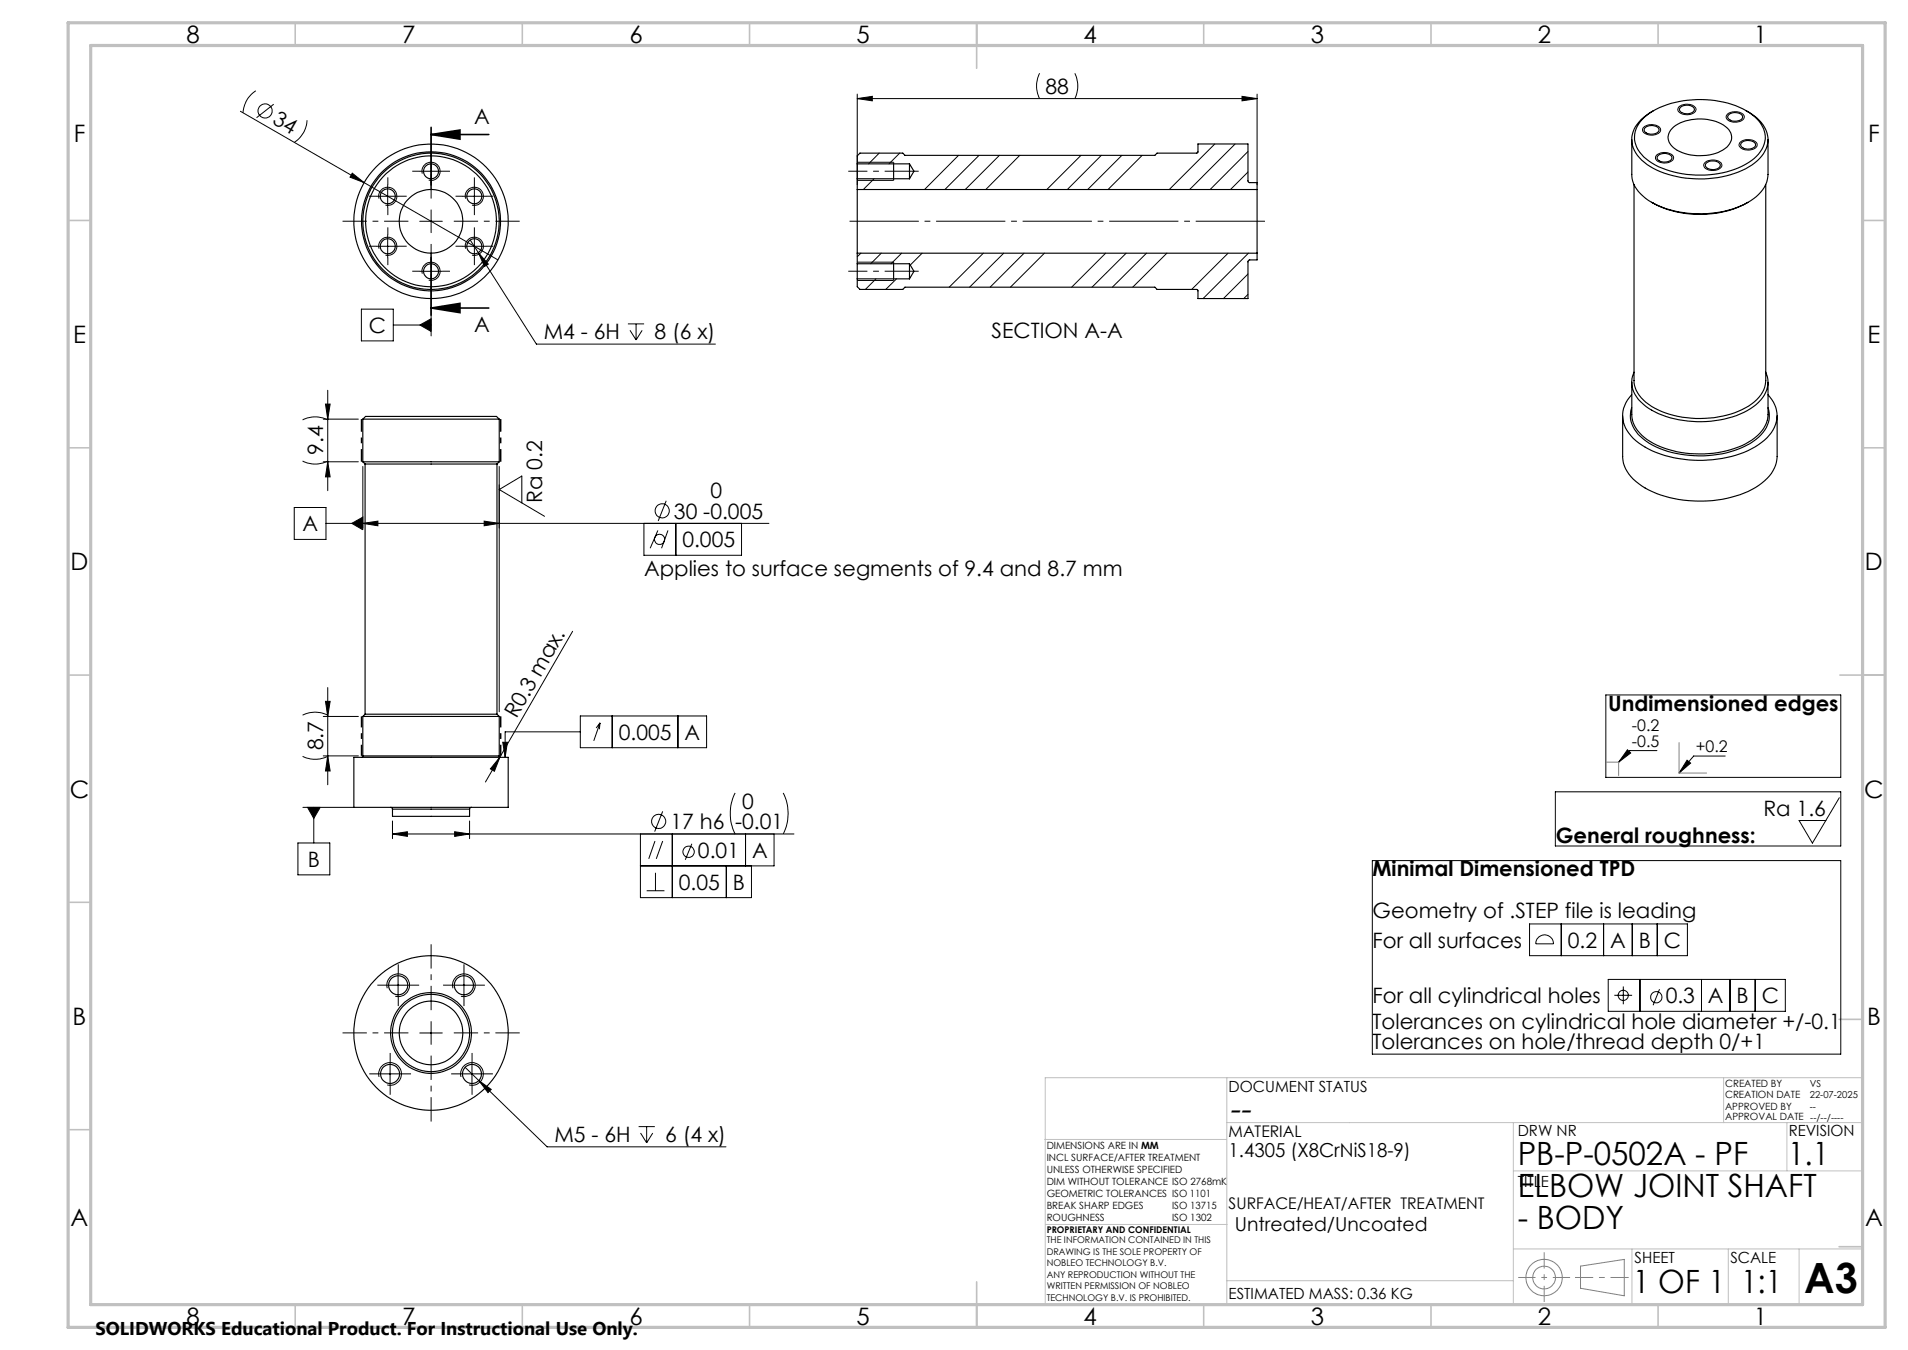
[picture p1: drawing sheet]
<svg xmlns="http://www.w3.org/2000/svg" width="420mm" height="297mm" viewBox="0 0 420 297" stroke-linecap="round" stroke-linejoin="round" font-family="sans-serif">
<g fill="none" stroke="#000" stroke-width=".22">
<path d="M56.3 20a6.1 6.1 0 0 0-2.8 4.8M228.8 16.1a6.1 6.1 0 0 0 0 5.6M236.6 16.1a6.4 6.4 0 0 1 0 5.6M52.9 24.5l27.3 15.7M60.3 22.9l-3.8 3M67.6 26.5a6.1 6.1 0 0 1-2.8 4.8M77.5 38.1l2.7 2.1-3.2-1.2zM92.4 37.7h5M93 38.2a2 2 0 0 1 1.7-2.5 2 2 0 0 1 2.2 2.2 2 2 0 0 1-2.5 1.7M94.9 35.2v5M188.7 21.7l3.3-.5v1zM188.7 35.7h8"/>
<path d="M188.7 39.7h8M188.7 20.7v20M188.7 21.7h88M192.4 39.3l-2.4 2.4M193.5 33.7l-2.3 2.4M198 33.7l-2.3 2.4M211 34.2l-7.5 7.5M215.5 34.2l-7.5 7.5M220 34.2l-7.5 7.5M224.5 34.2l-7.5 7.5M237.9 34.2l-7.5 7.5M242.4 34.2l-7.5 7.5"/>
<path d="M246.9 34.2l-7.5 7.5M251.4 34.2l-7.5 7.5M267.4 31.7l-10 10M271.9 31.7l-10 10M273.4 21.2l3.3 .5-3.3 .5zM274.7 33.3l-8.3 8.4M274.7 37.8l-3.8 3.9M276.7 20.7v20M361.8 28a2.64 2.64 0 0 1 3.7 .4 1.52 1.52 0 0 1-1.9 1.3 1.69 1.69 0 0 1-2-1.3zM364.7 34.1a2.69 2.69 0 0 1 3.7 .4 1.65 1.65 0 0 1-2.1 1.4l-.3-.1a1.34 1.34 0 0 1-1.5-1.3zM369.6 23.5a2.69 2.69 0 0 1 3.7 .4 1.61 1.61 0 0 1-2.1 1.3 1.53 1.53 0 0 1-1.8-1.2zM375.4 35.7a2.6 2.6 0 0 1 3.6 .5 1.42 1.42 0 0 1-1.7 1.3 1.9 1.9 0 0 1-2.3-1.2z"/>
<path d="M380.3 25a2.78 2.78 0 0 1 3.6 .4 1.27 1.27 0 0 1-1.5 1.4 1.88 1.88 0 0 1-2.4-1.1zM383 31.4a2.69 2.69 0 0 1 3.8 .2v.2a1.35 1.35 0 0 1-1.5 1.2 1.93 1.93 0 0 1-2.5-1.2zM80.2 40.2l29.4 17M82.9 54.2h4.9M82.9 43.2h4.9M83.4 54.7a2 2 0 0 1 1.8-2.5 2 2 0 0 1 2.2 2.2 2 2 0 0 1-2.6 1.7M83.4 43.7a2 2 0 0 1 1.8-2.5 2 2 0 0 1 2.2 2.2 2 2 0 0 1-2.6 1.7M85.3 40.7v5M85.3 51.7v5M92.4 48.7h5M92.4 59.7h5M94.9 46.2v5"/>
<path d="M94.9 57.2v5M101.9 54.2h5M101.9 43.2h5M102.5 54.7a2 2 0 0 1 1.7-2.5 2 2 0 0 1 2.2 2.2 2 2 0 0 1-2.5 1.7M102.5 43.7a2 2 0 0 1 1.7-2.5 2 2 0 0 1 2.2 2.2 2 2 0 0 1-2.5 1.7M103.5 52.8l1.8 2.8M104.4 40.7v5M104.4 51.7v5M105.3 55.6l2.2 2.5-.9 .5zM105.3 55.6l12.8 20.1h39.4M188.7 57.7h8M189.5 55.7l-.8 .8"/>
<path d="M194 55.7l-2.3 2.3M198.5 55.7l-2.4 2.3M203 55.7l-2.6 2.6M216.5 55.7l-7.5 7.5M220.9 55.7l-7.5 7.5M225.4 55.7l-7.5 7.5M229.9 55.7l-7.5 7.5M243.4 55.7l-7.5 7.5M247.9 55.7l-7.5 7.5M252.4 55.7l-7.5 7.5M256.9 55.7l-7.6 7.5M270.3 55.7l-8 8"/>
<path d="M274.8 55.7l-10 10M79.6 68h7v7h-7zM86.6 71.5h8.3M92.4 71.5l2.5-1.4v2.8zM93 60.2a2 2 0 0 1 1.7-2.5 2 2 0 0 1 2.2 2.2 2 2 0 0 1-2.5 1.7M94.9 68.2v5.7M138.2 71.3h3.6M138.7 72.7l1.3 2.1M140 71.3v3.5M141.4 72.7l-1.4 2.1M188.7 61.7h8M192.8 61.3l-2.3 2.4"/>
<path d="M197.3 61.3l-2.3 2.4M274.7 60.3l-5.4 5.4M274.7 64.8l-.9 .9M66.6 92.4a6.1 6.1 0 0 1 5.5 0M71.2 92.2h7.7M71.6 88.9h1.1l-.6 3.3zM72.1 85.9v22M64.8 111.7h7v7h-7zM66.6 101.4a6.1 6.1 0 0 0 5.5 0M71.2 101.6h7.7M71.8 115.1h97.5M72.1 101.6l.6 3.3h-1.1z"/>
<path d="M77.4 115.1l2.5-1.3v2.8zM79.9 115.1l3.3-.5v1.1zM79.9 102.6v13.6M106.6 114.6l3.3 .5-3.3 .6zM109.9 102.6v54M114.9 110.6v-5.9l-5 3 10 5.9M141.7 115.1v7.1h21.5v-7.1M144.8 116.7l-1.7 3.9M146.6 110.2l-1.7 4.4M147 116.7l-1.4 3.9M148.8 115.1v7.1M126 138.9l-16 27.7"/>
<path d="M66.6 157.3a6.1 6.1 0 0 1 5.5 0M71.2 157.6h7.7M71.6 154.3h1.1l-.6 3.3zM72.1 151.3v21.3M127.7 157.5h27.8v7h-27.8zM132.1 159l-.9 1.2M132.1 159l-.2 1.4M132.1 159l-1.4 4M134.8 157.5v7M149.2 157.5v7M353.5 152.9h51.7v18.1h-51.7zM66.6 166.4a6.4 6.4 0 0 0 5.5 0"/>
<path d="M66.7 177.6h11.2M67.7 177.6h2.8l-1.4 2.5zM69.1 177.6v7.9M71.2 166.3h7.7M72.1 166.3l.6 3.3h-1.1zM110 166.6l-1.2 3.1-.9-.5zM110 166.6l-3.1 5.4M110.7 163.3h1l-.5 3.3zM127.7 161h-16.5v5.6M145.9 178.5l-1.8 4.4M161.8 174.4a10.2 10.2 0 0 0 0 9.1M172.4 174.4a9.9 9.9 0 0 1 0 9.1"/>
<path d="M342.4 174.2h62.8v11.9h-62.8zM358.2 165l.8 .7-2.7 2zM364.7 165.1h-5.9l-2.5 2.6M371.4 167.2l.7 .7-2.5 2.2zM379.8 166.3h-7l-3.2 3.8M404.9 175.5l-5.9 10-3-5h5.9M65.6 185.5h7v7h-7zM86.4 183.5l3.3-.5v1zM86.4 183.5h88.4M86.4 180.6v3.9M100.1 183l3.3 .5-3.3 .5zM103.4 180.6v3.9"/>
<path d="M141 183.5v14h24.4v-7M142.3 196h4M144.2 185l-1.4 3.9M144.3 192v4M145.9 185l-1.4 3.9M148 183.5v14M152.3 185.6l-1.5 3.6M159.9 190.5v7M164.1 183.5v7M170.4 183.5v7h-29.4M302.1 189.3h103.1v42.6h-103.1zM85.2 216.7h4.9"/>
<path d="M85.2 217.4a2.51 2.51 0 0 1 2.2-3.1 2.51 2.51 0 0 1 2.8 2.7 2.51 2.51 0 0 1-3.2 2.2M87.6 214.2v5M99.6 216.7h5M99.7 217.4a2.51 2.51 0 0 1 2.2-3.1 2.51 2.51 0 0 1 2.7 2.7 2.51 2.51 0 0 1-3.1 2.2M102.1 214.2v5M336.7 203.3h34.7v7h-34.7zM338.7 206.2a1.99 1.99 0 0 1 2.1-.3 1.99 1.99 0 0 1 1.2 1.7h-3.9a1.92 1.92 0 0 1 .6-1.4zM343.7 203.3v7M353 203.3v7M354 215.5h39v7h-39zM355.4 219h3.9M357.3 217v3.9"/>
<path d="M359.3 203.3v7M361 215.5v7M364.8 203.3v7M365.3 217.6l-1.4 3.6M374.5 215.5v7M380.8 215.5v7M386.4 215.5v7M83.4 236.3h5M83.4 236.9a2.51 2.51 0 0 1 2.2-3.1 2.51 2.51 0 0 1 2.8 2.6 2.51 2.51 0 0 1-3.2 2.3M85.9 233.8v5M92.4 227.3h5M94.9 224.8v5"/>
<path d="M101.4 236.3h5M101.5 236.9a2.5 2.5 0 0 1 2.2-3.1 2.5 2.5 0 0 1 2.7 2.7 2.5 2.5 0 0 1-3.1 2.2M102.4 234.8l18 17.5h39.4M103.9 233.8v5M105.4 237.7l2.7 2-.7 .7zM140.6 247.9h3.5M141 249.3l1.3 2.1M142.3 247.9v3.5M143.7 249.3l-1.4 2.1"/>
<circle cx="58.3" cy="24.4" r="1.56"/>
<circle cx="145.2" cy="118.7" r="1.13"/>
<circle cx="145.8" cy="112.4" r="1.55"/>
<circle cx="145" cy="180.7" r="1.55"/>
<circle cx="151.6" cy="187.4" r="1.25"/>
<circle cx="357.3" cy="219" r="1.13"/>
<circle cx="364.6" cy="219.4" r="1.24"/>
</g>
<g fill="none" stroke="#808080" stroke-width=".22">
<path d="M353.6 167.7h2.7v2.9M369.6 163.4v6.7h6.1M347.9 278.5l9.6-1.4v8l-9.6-1.7z"/>
<circle cx="339.9" cy="281" r="2.51"/>
<circle cx="339.9" cy="281.1" r="4"/>
</g>
<path d="M334.2 281h11.4" fill="none" stroke="#808080" stroke-width=".22" stroke-dasharray="15.2 1.3 1.3 1.3" stroke-dashoffset="11.4" stroke-linecap="butt"/>
<path d="M339.9 275.5v10.9" fill="none" stroke="#808080" stroke-width=".22" stroke-dasharray="15.2 1.3 1.3 1.3" stroke-dashoffset="11.7" stroke-linecap="butt"/>
<path d="M346.7 281h11.8" fill="none" stroke="#808080" stroke-width=".22" stroke-dasharray="15.2 1.3 1.3 1.3" stroke-dashoffset="11.2" stroke-linecap="butt"/>
<g fill="none" stroke="#c0c0c0" stroke-width=".22">
<path d="M270.1 237.1v49.9M379.4 237.1v9.9M410.1 237.1h-180v49.9M230 250.7h40M270.1 247h140M333.1 257.6h77M333.1 247v40M393.3 247v10.6M230.2 269.4h39.9M333.1 274.8h77M359.2 274.8v12.2M380.4 274.8v12.2"/>
<path d="M396 274.8v12.2M270.1 281.8h63"/>
</g>
<g fill="none" stroke="#c0c0c0" stroke-width=".35">
<path d="M65 5v5M115 5v5M165 5v5M215 5v10M265 5v5M315 5v5M365 5v5M15 48.5h5M410 48.5h5M15 98.5h5M410 98.5h5M15 148.5h5"/>
<path d="M405 148.5h10M15 198.5h5M404.8 224.3h5M15 248.5h5M404.8 274.3h5M65 287v5M115 287v5M165 287v5M215 282v10M265 287v5M315 287v5M365 287v5"/>
</g>
<path d="M15 5h400v287h-400zM20 10h390v277h-390z" fill="none" stroke="#c0c0c0" stroke-width=".7"/>
<g fill="#000">
<path d="M77.5 38.1l2.7 2.1-3.2-1.2zM110 166.6l-1.2 3.1-.9-.5z"/>
<path d="M94.9 29.6l6.3-1v2zM94.9 67.8l6.3-1.1v2.1z"/>
<path d="M188.7 21.7l3.3-.5v1zM273.4 21.2l3.3 .5-3.3 .5z"/>
<path d="M71.6 88.9h1.1l-.6 3.3zM72.1 101.6l.6 3.3h-1.1zM71.6 154.3h1.1l-.6 3.3zM72.1 166.3l.6 3.3h-1.1z"/>
<path d="M79.9 115.1l3.3-.5v1.1zM106.6 114.6l3.3 .5-3.3 .6zM86.4 183.5l3.3-.5v1zM100.1 183l3.3 .5-3.3 .5zM92.4 71.5l2.5 1.4v-2.8zM105.4 237.7l2 2.7 .7-.7z"/>
<path d="M110.7 163.3h1l-.5 3.3zM77.4 115.1l2.5 1.5v-2.8zM67.7 177.6l1.4 2.5 1.4-2.5zM105.3 55.6l1.3 3 .9-.5z"/>
<path d="M371.4 167.2l.7 .7-2.5 2.2zM358.2 165l.8 .7-2.7 2z"/>
</g>
<g fill="none" stroke="#000" stroke-width=".25">
<path d="M188.7 36.1v-1.8l.6-.6h9.4l.5 .5h55l.5-.5h8.9l.1-2h11v8.2l.3 .3h1.7v1.5M188.7 36.1v3.2M188.7 39.3v2.4M188.7 39.3h11.5M188.7 36.1h11.5M196.7 35.7v4M200.2 36.1v3.2M200.2 36.1l1 1.6-1 1.6M359.2 30.7v7.7a6.6 6.6 0 0 0 3 5.2l1.4 .9M361.5 26.3a17.6 17.6 0 0 1 12.1-4.4 19.1 19.1 0 0 1 12.7 3.8 5.5 5.5 0 0 1 .3 8.7 19 19 0 0 1-14.3 4 16.6 16.6 0 0 1-10.9-4.4 5.4 5.4 0 0 1 .1-7.7zM362.1 28.1a2.11 2.11 0 0 1 3.1 .3 1.58 1.58 0 0 1-2.2 1.1 .86 .86 0 0 1-.9-.4 .86 .86 0 0 1 0-1zM364 24.3a8.4 8.4 0 0 0-4.8 5.9 7.1 7.1 0 0 0 4 6.4 23.1 23.1 0 0 0 22.5-.3 6.5 6.5 0 0 0 3.2-7.1 8.9 8.9 0 0 0-4.5-4.9"/>
<path d="M364.9 34.3a2.07 2.07 0 0 1 3.1 .3 1.54 1.54 0 0 1-2.2 1 .86 .86 0 0 1-.8-.4 .86 .86 0 0 1-.1-.9zM368.4 27.9a10.2 10.2 0 0 1 11.8 .2 2.74 2.74 0 0 1-.5 4.6 10.5 10.5 0 0 1-11.4-.2 2.74 2.74 0 0 1 .1-4.6zM369.9 23.7a2.11 2.11 0 0 1 3.1 .3 1.58 1.58 0 0 1-2.3 1 .87 .87 0 0 1-.8-.4 .87 .87 0 0 1 0-.9zM375.6 35.9a2.19 2.19 0 0 1 3.1 .3 1.36 1.36 0 0 1-1.9 1.1 1.01 1.01 0 0 1-1.1-.3 1.01 1.01 0 0 1-.1-1.1zM380.7 25.1a2.2 2.2 0 0 1 2.9 .5 1.21 1.21 0 0 1-1.5 1.1 1.5 1.5 0 0 1-1.8-1zM383.3 31.4a2.19 2.19 0 0 1 3.1 .3 1.27 1.27 0 0 1-1.5 1.1 1.48 1.48 0 0 1-1.7-1zM389.2 30.7v7.7a7.6 7.6 0 0 1-4.6 6.2 23.4 23.4 0 0 1-21-.1M188.7 41.7v14M188.7 58v3.3M188.7 41.7h88M188.7 55.7v2.3M188.7 55.7h88"/>
<path d="M188.7 58h11.5M196.7 57.7v4M200.2 58v3.3M200.2 58l1 1.7-1 1.6M276.7 41.7v14M276.7 55.7v1.5h-1.7l-.3 .3v8.2h-11v-1.8l-.3-.2h-8.7l-.5-.5h-55l-.5 .5h-9.4l-.6-.6v-1.8M359.7 40.6v43.1a7 7 0 0 0 3.9 5.7 22.5 22.5 0 0 0 21.4-.1 7.1 7.1 0 0 0 3.7-5.6v-43.1M363.6 44.5a22.5 22.5 0 0 0 21.2 0M188.7 61.3h11.5M79.9 92.2h30M79.9 92.2l.6-.6h28.8l.6 .6M79.9 92.2v9.4"/>
<path d="M109.9 92.2v9.4M357.2 91.5v8.9a8.1 8.1 0 0 0 4.2 6.5 26.3 26.3 0 0 0 20.7 2.2 13.8 13.8 0 0 0 8.2-5.5l.5-1.2 .4-1.9v-9M359.2 84.1v7.1a7.2 7.2 0 0 0 4 5.9 23.2 23.2 0 0 0 21.8 .1 7.3 7.3 0 0 0 4.2-6v-7.1M359.2 86.9a6.4 6.4 0 0 0 .3 9.5 21.7 21.7 0 0 0 14.3 4.9 22.4 22.4 0 0 0 14.6-4.5 6.5 6.5 0 0 0 .8-9.9M359.2 89.7a5.7 5.7 0 0 0 1.9 6.4 19.2 19.2 0 0 0 13 4.2 20.9 20.9 0 0 0 12.4-3.6 6.2 6.2 0 0 0 2.7-7M359.7 81.9a5.7 5.7 0 0 0 2 7 20.1 20.1 0 0 0 13.9 3.8 17.5 17.5 0 0 0 12-4.7 5.6 5.6 0 0 0 1.1-6.1M79.9 101.6h30M79.9 101.6l.5 .5M80.4 102.1h29M80.4 102.1v55M109.4 102.1v55M109.9 101.6l-.5 .5"/>
<path d="M79.9 157.6h30M79.9 157.6v8.7M80.4 157.1h29M80.4 157.1l-.5 .5M109.4 157.1l.5 .5M109.9 157.6v8.7M77.9 166.6h34v11h-34zM79.9 166.3l-.3 .3M79.9 166.3h30M86 177.6l.2 .1 .2 .3M86.4 178v1.6h17v-1.6M86.4 178h17"/>
<path d="M103.8 177.6l-.3 .1-.1 .3M109.9 166.3l.3 .3"/>
<circle cx="94.9" cy="37.7" r="1.65"/>
<circle cx="85.4" cy="54.2" r="1.65"/>
<circle cx="85.4" cy="43.2" r="1.65"/>
<circle cx="94.9" cy="48.7" r="14.4"/>
<circle cx="94.9" cy="59.7" r="1.65"/>
<circle cx="94.9" cy="48.7" r="15.3"/>
<circle cx="94.9" cy="48.7" r="15"/>
<circle cx="94.9" cy="48.7" r="7"/>
<circle cx="94.9" cy="48.7" r="17"/>
<circle cx="104.4" cy="54.2" r="1.65"/>
<circle cx="104.4" cy="43.2" r="1.65"/>
<circle cx="87.6" cy="216.8" r="2.11"/>
<circle cx="102.1" cy="216.8" r="2.11"/>
<circle cx="85.9" cy="236.3" r="2.1"/>
<circle cx="94.9" cy="227.2" r="8.5"/>
<circle cx="94.9" cy="227.3" r="17"/>
<circle cx="94.9" cy="227.2" r="7"/>
<circle cx="94.9" cy="227.3" r="8.9"/>
<circle cx="103.9" cy="236.3" r="2.09"/>
</g>
<path d="M94.9 29.6l6.3-1v2zM94.9 29.6h12.7M94.9 28v12.7M94.9 56.7v12.7M94.9 67.8l6.3-1.1v2.1zM94.9 67.8h12.7" fill="none" stroke="#000" stroke-width=".35"/>
<path d="M186.7 48.7h92" fill="none" stroke="#000" stroke-width=".22" stroke-dasharray="15.2 1.3 1.3 1.3" stroke-dashoffset="-.3" stroke-linecap="butt"/>
<path d="M202.2 37.7h-15.5M202.2 59.7h-15.5" fill="none" stroke="#000" stroke-width=".22" stroke-dasharray="15.2 1.3 1.3 1.3" stroke-dashoffset="7.7" stroke-linecap="butt"/>
<path d="M79.6 157.6v8.7M110.2 157.6v8.7" fill="none" stroke="#000" stroke-width=".35" stroke-dasharray="6.3 1.3 1.3 1.3" stroke-dashoffset="3.9" stroke-linecap="butt"/>
<path d="M79.6 92.2v9.4M110.2 92.2v9.4" fill="none" stroke="#000" stroke-width=".35" stroke-dasharray="6.3 1.3 1.3 1.3" stroke-dashoffset="3.6" stroke-linecap="butt"/>
<path d="M89.9 48.7h-14.5M94.9 43.7v-14.5M94.9 53.7v14.5M99.9 48.7h14.5M89.9 227.2h-14.5M94.9 222.2v-14.5M94.9 232.2v14.5M99.9 227.2h14.5" fill="none" stroke="#000" stroke-width=".22" stroke-dasharray="15.2 1.3 1.3 1.3" stroke-dashoffset="9.9" stroke-linecap="butt"/>
<g fill="none" stroke="#000" stroke-width=".22" stroke-dasharray="15.2 1.3 1.3 1.3" stroke-linecap="butt">
<path d="M92.4 37.7h-1.7M94.9 35.2v-1.7M97.4 37.7h1.6M82.9 54.2h-1.7M82.9 43.2h-1.7M85.4 51.7v-1.7M85.4 56.7v1.6M85.4 40.7v-1.7M85.4 45.7v1.6M87.9 54.2h1.6M87.9 43.2h1.6M92.4 59.7h-1.7"/>
<path d="M94.9 57.2v-1.7M94.9 40.2v1.6M97.4 59.7h1.6M101.9 54.2h-1.6M101.9 43.2h-1.6M104.4 51.7v-1.7M104.4 56.7v1.6M104.4 40.7v-1.7M104.4 45.7v1.6M106.9 54.2h1.7M106.9 43.2h1.7M94.9 62.2v1.6"/>
<path d="M85.2 216.7h-2.1M87.7 214.2v-2.1M87.7 219.2v2.1M90.2 216.7h2.1M99.6 216.7h-2.1M102.1 214.2v-2.1M102.1 219.2v2.1M104.6 216.7h2.1M83.4 236.3h-2.1M85.9 233.8v-2.1M85.9 238.8v2.1M88.4 236.3h2.1"/>
<path d="M101.4 236.3h-2.1M103.9 233.8v-2.1M103.9 238.8v2.1M106.4 236.3h2.1"/>
</g>
<text font-size="9.2" x="397.2" y="284.5">A3</text>
<text font-size="7.3" x="270.4" y="246.3">--</text>
<g font-size="7.1">
<text x="334.1" y="256.2">PB-P-0502A - PF</text>
<text x="393.6" y="256.2">1.1</text>
<text x="334.1" y="263.3">ELBOW JOINT SHAFT</text>
<text x="334.1" y="270.3">- BODY</text>
<text x="359.4" y="284.5">1 OF 1</text>
<text x="383.3" y="284.5">1:1</text>
</g>
<g font-size="5.3">
<text x="41" y="9.5">8</text>
<text x="88.5" y="9.5">7</text>
<text x="138.5" y="9.5">6</text>
<text x="188.5" y="9.5">5</text>
<text x="238.5" y="9.5">4</text>
<text x="288.5" y="9.5">3</text>
<text x="338.5" y="9.5">2</text>
<text x="386" y="9.5">1</text>
<text x="16.2" y="31.3">F</text>
<text x="411.2" y="31.3">F</text>
<text x="16.1" y="75.5">E</text>
<text x="411.1" y="75.5">E</text>
<text x="15.5" y="125.5">D</text>
<text x="410.5" y="125.5">D</text>
<text x="15.4" y="175.5">C</text>
<text x="410.4" y="175.5">C</text>
<text x="16" y="225.5">B</text>
<text x="411" y="225.5">B</text>
<text x="15.5" y="269.8">A</text>
<text x="410.5" y="269.8">A</text>
<text x="41" y="291.5">8</text>
<text x="88.5" y="291.5">7</text>
<text x="138.5" y="291.5">6</text>
<text x="188.5" y="291.5">5</text>
<text x="238.5" y="291.5">4</text>
<text x="288.5" y="291.5">3</text>
<text x="338.5" y="291.5">2</text>
<text x="386" y="291.5">1</text>
</g>
<g font-size="4.7">
<text x="230.1" y="20.7">88</text>
<text x="59.7" y="27.2" transform="rotate(30 59.7 27.2)">34</text>
<text x="104.4" y="27.4">A</text>
<text x="81.2" y="73.3">C</text>
<text x="104.4" y="73.1">A</text>
<text x="119.7" y="74.6">M4 - 6H</text>
<text x="144.1" y="74.6">8 (6 x)</text>
<text x="218.3" y="74.3">SECTION A-A</text>
<text x="71.2" y="100.1" transform="rotate(-90 71.2 100.1)">9.4</text>
<text x="119.4" y="110.6" transform="rotate(-90 119.4 110.6)">Ra 0.2</text>
<text x="156.4" y="109.6">0</text>
<text x="66.6" y="116.9">A</text>
<text x="148.3" y="114.1">30 -0.005</text>
<text x="150.2" y="120.4">0.005</text>
<text x="141.8" y="126.7">Applies to surface segments of 9.4 and 8.7 mm</text>
<text x="113.7" y="158.3" transform="rotate(-60 113.7 158.3)">R0.3 max.</text>
<text x="354" y="156.4">Undimensioned edges</text>
<text x="71.2" y="165.1" transform="rotate(-90 71.2 165.1)">8.7</text>
<text x="136.2" y="162.8">0.005</text>
<text x="150.7" y="162.8">A</text>
<text x="163.4" y="177.9">0</text>
<text x="388.2" y="179.5">Ra 1.6</text>
<text x="147.6" y="182.4">17 h6 -0.01</text>
<text x="342.5" y="185.5">General roughness:</text>
<text x="67.8" y="190.7">B</text>
<text x="153.6" y="188.7">0.01</text>
<text x="165.5" y="188.7">A</text>
<text x="149.4" y="195.7">0.05</text>
<text x="161.3" y="195.7">B</text>
<text x="302.1" y="192.8">Minimal Dimensioned TPD</text>
<text x="302.1" y="201.9">Geometry of .STEP file is leading</text>
<text x="302.1" y="208.5">For all surfaces</text>
<text x="345.1" y="208.5">0.2</text>
<text x="354.4" y="208.5">A</text>
<text x="360.7" y="208.5">B</text>
<text x="366.3" y="208.5">C</text>
<text x="302.1" y="220.7">For all cylindrical holes</text>
<text x="366.7" y="220.7">0.3</text>
<text x="376" y="220.7">A</text>
<text x="382.3" y="220.7">B</text>
<text x="387.8" y="220.7">C</text>
<text x="302.1" y="226.3">Tolerances on cylindrical hole diameter +/-0.1</text>
<text x="302.1" y="230.9">Tolerances on hole/thread depth 0/+1</text>
<text x="122" y="251.2">M5 - 6H</text>
<text x="146.4" y="251.2">6 (4 x)</text>
</g>
<g font-size="4.2">
<text x="270.4" y="254.6">1.4305 (X8CrNiS18-9)</text>
<text x="271.8" y="270.8">Untreated/Uncoated</text>
</g>
<text font-size="4.1" x="21" y="293.7">SOLIDWORKS Educational Product. For Instructional Use Only.</text>
<g font-size="3.5">
<text x="359.2" y="160.9">-0.2</text>
<text x="359.2" y="164.3">-0.5</text>
<text x="373.3" y="165.5">+0.2</text>
<text x="270.4" y="250.1">MATERIAL</text>
<text x="270.4" y="266">SURFACE/HEAT/AFTER TREATMENT</text>
</g>
<g font-size="3.4">
<text x="270.4" y="240.2">DOCUMENT STATUS</text>
<text x="334.1" y="250">DRW NR</text>
<text x="393.7" y="250">REVISION</text>
<text x="334.1" y="261.1">TITLE</text>
<text x="359.8" y="277.9">SHEET</text>
<text x="380.9" y="277.9">SCALE</text>
<text x="270.4" y="285.7">ESTIMATED MASS: 0.36 KG</text>
</g>
<g font-size="2.2">
<text x="379.7" y="239.1">CREATED BY</text>
<text x="379.7" y="244.2">APPROVED BY</text>
<text x="379.7" y="241.6">CREATION DATE</text>
<text x="379.7" y="246.5">APPROVAL DATE --/--/----</text>
<text x="230.4" y="252.7">DIMENSIONS ARE IN MM</text>
<text x="230.4" y="255.4">INCL SURFACE/AFTER TREATMENT</text>
<text x="230.4" y="258">UNLESS OTHERWISE SPECIFIED</text>
<text x="230.4" y="260.7">DIM WITHOUT TOLERANCE ISO 2768mK</text>
<text x="230.4" y="263.3">GEOMETRIC TOLERANCES ISO 1101</text>
<text x="230.4" y="266">BREAK SHARP EDGES</text>
<text x="230.4" y="268.6">ROUGHNESS</text>
<text x="258" y="266">ISO 13715</text>
<text x="258" y="268.7">ISO 1302</text>
</g>
<g font-size="2.1">
<text x="398.4" y="239.1">VS</text>
<text x="398.4" y="244.2">--</text>
<text x="398.4" y="241.7">22-07-2025</text>
</g>
<g font-size="2">
<text x="230.4" y="271.3">PROPRIETARY AND CONFIDENTIAL</text>
<text x="230.4" y="273.5">THE INFORMATION CONTAINED IN THIS</text>
<text x="230.4" y="276.1">DRAWING IS THE SOLE PROPERTY OF</text>
<text x="230.4" y="278.6">NOBLEO TECHNOLOGY B.V.</text>
<text x="230.4" y="281.1">ANY REPRODUCTION WITHOUT THE</text>
<text x="230.4" y="283.6">WRITTEN PERMISSION OF NOBLEO</text>
<text x="230.4" y="286.2">TECHNOLOGY B.V. IS PROHIBITED.</text>
</g>
</svg>
